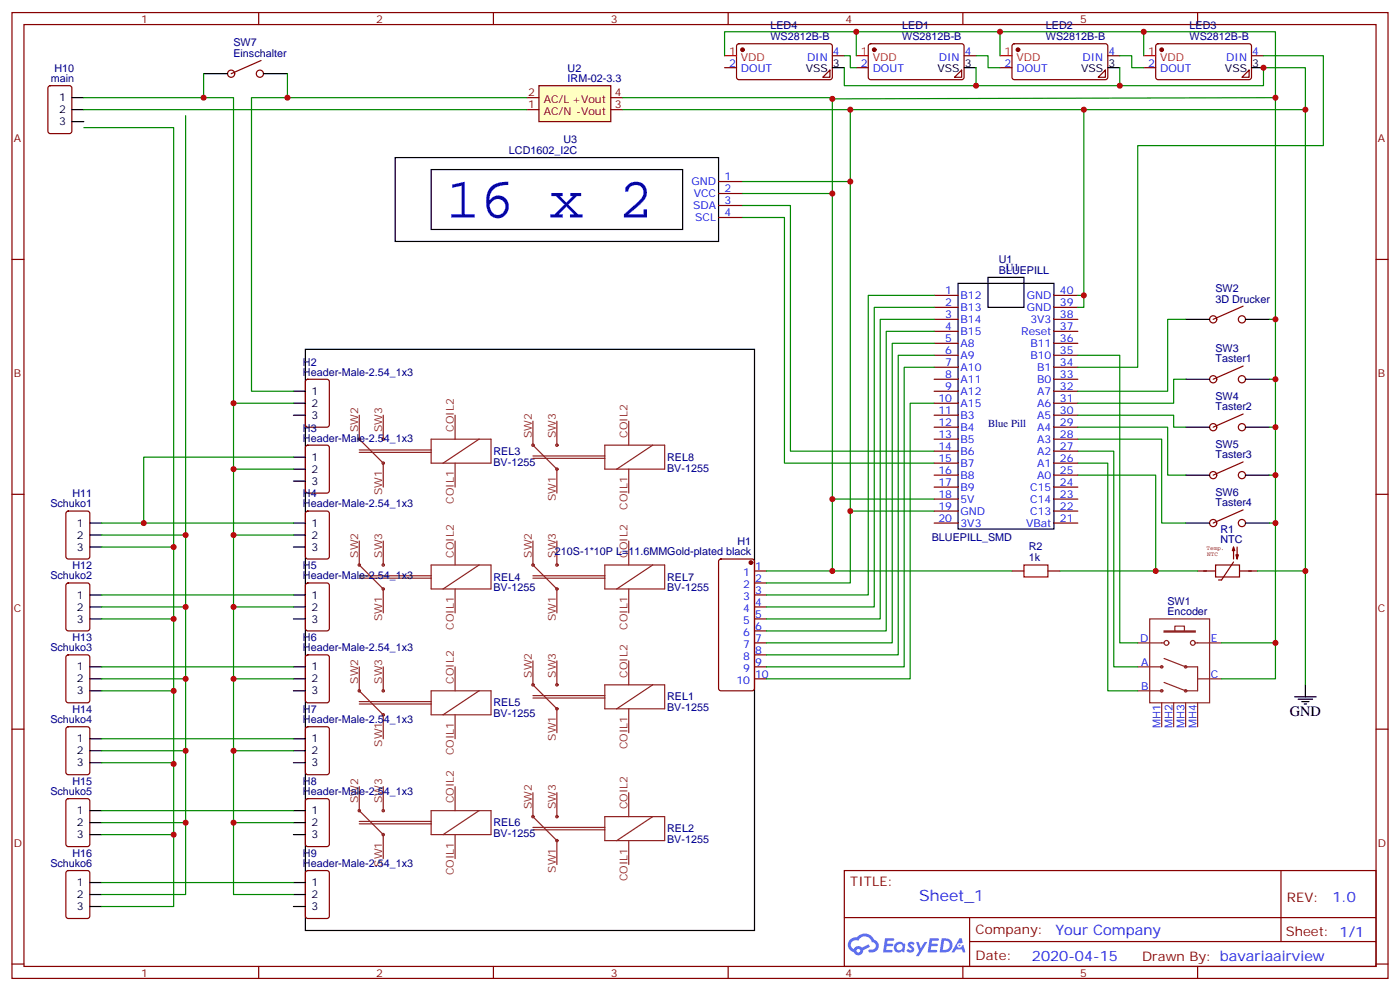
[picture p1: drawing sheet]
<svg xmlns="http://www.w3.org/2000/svg" width="412mm" height="292mm" viewBox="0 0 412 292" stroke-linecap="round" stroke-linejoin="round" font-family="sans-serif">
<path d="M90 102.8h132.2v171.1h-132.2z" fill="none" stroke="#000" stroke-width=".35"/>
<g fill="none" stroke="#870000" stroke-width=".35">
<path d="M3.5 3.7h405.4v284.3h-405.4zM7.1 7.2h398.2v277.3h-398.2zM76.2 3.7v3.5M145.3 3.7v3.5M214.5 3.7v3.5M283.6 3.7v3.5M352.8 3.7v3.5M3.5 76.4h3.6M405.3 76.4h3.6M3.5 145.5h3.6M405.3 145.5h3.6M3.5 214.7h3.6"/>
<path d="M405.3 214.7h3.6M248.7 256.3h156.6v28.2h-156.6zM377.3 256.3v20.9M248.7 270.1h156.5M285.6 277.2h119.6M285.6 270.1v14.2M3.5 283.8h3.6M76.2 284.5v3.5M145.3 284.5v3.5M214.5 284.5v3.5M283.6 284.5v3.5M352.8 284.5v3.5"/>
<path d="M405.3 283.8h3.6"/>
</g>
<g fill="#5487ff">
<path d="M267.7 277.5a1.22 1.22 0 0 1 1.7 .2l-.4 .6a.47 .47 0 0 0-.3-.4 .47 .47 0 0 0-.5 .2l.1 .2a1.14 1.14 0 0 1 .8 1.8 1.14 1.14 0 0 1-1.9 0l-.2-.2 .5-.6 .7 .5a.29 .29 0 0 0 .3-.3 .29 .29 0 0 0-.2-.3 1.04 1.04 0 0 1-.6-1.7z"/>
<path d="M260.7 276.2h2.4l.3 .2-.2 .5-1.8 .1-.1 .8h1.5l.3 .4-.3 .4h-1.6l-.2 1.1h1.7l.2 .3-.2 .3-2.6 .1z"/>
<path d="M273.8 276.2h2.4l.3 .2-.1 .5-1.8 .1-.2 .8h1.6l.3 .4-.4 .4-1.6-.1-.1 1.1 1.7 .1 .2 .3-.2 .3-2.6 .1z"/>
<path d="M282.6 276.2h.7l.3 1.3-.6 .3a.69 .69 0 0 0-1 .3 .69 .69 0 0 0 .4 .9 .69 .69 0 0 0 .9-.6l.5-.2 .6 2.2h-.8l-.2-.9h-1.8l-.5 .9h-.8z"/>
<path d="M269.8 277.3h.8l.6 1.8 1.1-1.8h.9l-2.6 4.2h-.8l.9-1.5z"/>
<path d="M277.4 276.2l-.6 4.2h1.3a2.11 2.11 0 0 0 2.5-2.1 2.11 2.11 0 0 0-2.5-2.1zM278.1 277a1.39 1.39 0 0 1 1.7 1.4 1.39 1.39 0 0 1-1.8 1.2h-.3z"/>
<path d="M263.7 277.8a1.54 1.54 0 0 0-.1 2.2 1.54 1.54 0 0 0 2.2 .1l.6 .3 .3-2.3-.2-.3h-.4a1.49 1.49 0 0 0-2.4 0zM264 278.8a.94 .94 0 0 1 1.8 0 .94 .94 0 0 1-1.8 0z"/>
<path d="M250.4 276.6a2.18 2.18 0 0 0 1.1 3.7 1.44 1.44 0 0 0 1.6 .9 1.44 1.44 0 0 0 1.2-1.4l2-1.1-.5-.7-1.9 1a1.47 1.47 0 0 0-2.4 .4 1.39 1.39 0 0 1-.7-1.9 1.39 1.39 0 0 1 2-.5 2.12 2.12 0 0 1 2.2-1.3 2.12 2.12 0 0 1 1.9 1.7 1.14 1.14 0 0 1 1.1 1.4 1.14 1.14 0 0 1-1.7 .7 .43 .43 0 0 0-.5 .4 .43 .43 0 0 0 .4 .5 1.98 1.98 0 0 0 2.5-1.2 1.98 1.98 0 0 0-1.2-2.6 3.1 3.1 0 0 0-5.3-.6l-.9 .1zM252.3 279.9a.55 .55 0 0 1 1.1 0 .55 .55 0 0 1-1.1 0z"/>
<circle cx="282.6" cy="278.3" r=".26"/>
</g>
<g fill="none" stroke="#8c2424" stroke-width=".35">
<path d="M105.8 122.2v7.1l7.1 7v7.1M105.8 133.2h21.2M105.8 132.5h21.2M112.9 122.2v7.1M127 129.3h17.6v7h-17.6zM134.1 122.2v7.1M134.1 136.3v7.1M141.1 129.3l-10.6 7M157 124v7.1l7 7v7.1M157 134.9h21.2M157 134.2h21.2M164 124v7.1"/>
<path d="M178.2 131.1h17.6v7h-17.6zM185.2 124v7.1M185.2 138.1v7.1M192.3 131.1l-10.6 7M105.8 159.3v7l7.1 7.1v7M112.9 159.3v7M134.1 159.3v7M157 159.3v7l7 7.1v7M164 159.3v7M185.2 159.3v7M105.8 170.2h21.2M105.8 169.5h21.2"/>
<path d="M127 166.3h17.6v7.1h-17.6zM134.1 173.4v7M141.1 166.3l-10.6 7.1M157 170.2h21.2M157 169.5h21.2M178.2 166.3h17.6v7.1h-17.6zM185.2 173.4v7M192.3 166.3l-10.6 7.1M105.8 196.3v7.1l7.1 7v7.1M112.9 196.3v7.1M134.1 196.3v7.1M157 194.6v7l7 7.1v7"/>
<path d="M164 194.6v7M185.2 194.6v7M335.1 196.3h7.1M335.1 189.3h7.8M338.7 182.2h17.6v24.7h-17.6zM342.9 185.7h9.2v.4h-9.2zM342.9 193.9l6.3 2.4h3.6v7.1h-3.6l-6.3-2.5M346.1 185.7v-1.4h2.8v1.4M352.1 189.3h7.7M352.8 199.8h7M105.8 207.3h21.2M105.8 206.6h21.2"/>
<path d="M127 203.4h17.6v7h-17.6zM134.1 210.4v7.1M141.1 203.4l-10.6 7M157 205.5h21.2M157 204.8h21.2M178.2 201.6h17.6v7.1h-17.6zM185.2 208.7v7M192.3 201.6l-10.6 7.1M335.1 203.4h7.1M342.2 206.9v7.1M345.7 206.9v7.1M349.2 206.9v7.1"/>
<path d="M352.8 206.9v7.1M105.8 231.6v7.1l7.1 7v7.1M112.9 231.6v7.1M127 238.7h17.6v7h-17.6zM134.1 231.6v7.1M141.1 238.7l-10.6 7M157 233.4v7l7 7.1v7M164 233.4v7M185.2 233.4v7M105.8 242.5h21.2M105.8 241.8h21.2M134.1 245.7v7.1"/>
<path d="M157 244.3h21.2M157 243.6h21.2M178.2 240.4h17.6v7.1h-17.6zM185.2 247.5v7M192.3 240.4l-10.6 7.1"/>
<circle cx="105.8" cy="129.3" r=".35"/>
<circle cx="112.9" cy="136.3" r=".35"/>
<circle cx="112.9" cy="129.3" r=".35"/>
<circle cx="157" cy="131.1" r=".35"/>
<circle cx="164" cy="131.1" r=".35"/>
<circle cx="164" cy="138.1" r=".35"/>
<circle cx="105.8" cy="166.3" r=".35"/>
<circle cx="112.9" cy="173.4" r=".35"/>
<circle cx="112.9" cy="166.3" r=".35"/>
<circle cx="157" cy="166.3" r=".35"/>
<circle cx="164" cy="166.3" r=".35"/>
<circle cx="164" cy="173.4" r=".35"/>
<circle cx="342.2" cy="196.3" r=".35"/>
<circle cx="343.6" cy="189.3" r=".71"/>
<circle cx="349.3" cy="196.3" r=".35"/>
<circle cx="351.4" cy="189.3" r=".71"/>
<circle cx="105.8" cy="203.4" r=".35"/>
<circle cx="112.9" cy="203.4" r=".35"/>
<circle cx="112.9" cy="210.4" r=".35"/>
<circle cx="157" cy="201.6" r=".35"/>
<circle cx="164" cy="208.7" r=".35"/>
<circle cx="164" cy="201.6" r=".35"/>
<circle cx="342.2" cy="203.4" r=".35"/>
<circle cx="349.3" cy="203.4" r=".35"/>
<circle cx="105.8" cy="238.7" r=".35"/>
<circle cx="112.9" cy="238.7" r=".35"/>
<circle cx="112.9" cy="245.7" r=".35"/>
<circle cx="157" cy="240.4" r=".35"/>
<circle cx="164" cy="247.5" r=".35"/>
<circle cx="164" cy="240.4" r=".35"/>
</g>
<g fill="none" stroke="#870000" stroke-width=".35">
<path d="M76.9 17.8l-8.8 3.9M14.3 25.4l.5-.2h5.7l.6 .5 .1 12.9-.5 .7h-5.9l-.6-.4-.1-13zM366.2 90.1l-8.8 3.9M90.2 111.9l.5-.2h5.6l.7 .4v13l-.4 .6-5.9 .1-.7-.5v-12.9zM366.2 107.8l-8.8 3.9M90.2 131.3l.5-.2h5.6l.7 .4v13l-.4 .6-5.9 .1-.7-.5v-12.9zM366.2 121.9l-8.8 3.9M366.2 136l-8.8 3.9M90.2 150.7l.5-.2h5.6l.7 .4v13l-.4 .6-5.9 .1-.7-.5v-12.9zM366.2 150.1l-8.8 3.9M90.2 171.8l.5-.2h5.6l.7 .5v12.9l-.4 .7h-5.9l-.7-.4v-13zM211.9 164.8l.5-.2h9.1l.7 .4v37.7l-.4 .6-9.4 .1-.7-.5v-37.6z"/>
<path d="M222.2 168.1h3.6M222.2 171.6h3.6M222.2 175.2h3.6M222.2 178.7h3.6M90.2 193l.5-.2h5.6l.7 .4v13l-.4 .6-5.9 .1-.7-.5v-12.9zM222.2 182.2h3.6M222.2 185.7h3.6M222.2 189.3h3.6M222.2 192.8h3.6M222.2 196.3h3.6M222.2 199.8h3.6M90.2 214.2l.5-.2h5.6l.7 .4v13l-.4 .6-5.9 .1-.7-.5v-12.9z"/>
<path d="M90.2 235.3l.5-.2h5.6l.7 .5v12.9l-.4 .7h-5.9l-.7-.4v-13zM90.2 256.5l.5-.2h5.6l.7 .4v13l-.4 .6-5.9 .1-.7-.5v-12.9z"/>
<circle cx="68.1" cy="21.7" r="1.06"/>
<circle cx="76.6" cy="21.7" r="1.06"/>
<circle cx="357.4" cy="94" r="1.06"/>
<circle cx="365.8" cy="94" r="1.06"/>
<circle cx="357.4" cy="111.7" r="1.06"/>
<circle cx="365.8" cy="111.7" r="1.06"/>
<circle cx="357.4" cy="139.9" r="1.06"/>
<circle cx="357.4" cy="125.8" r="1.06"/>
<circle cx="365.8" cy="139.9" r="1.06"/>
<circle cx="365.8" cy="125.8" r="1.06"/>
<circle cx="357.4" cy="154" r="1.06"/>
<circle cx="365.8" cy="154" r="1.06"/>
</g>
<g fill="none" stroke="#000" stroke-width=".35">
<path d="M21.2 35.8h3.5M21.2 28.8h3.5M21.2 32.3h3.5M60 21.7h7M77.6 21.7h7.1M349.2 94h7.1M366.9 94h7M86.4 115.2h3.6M86.4 118.7h3.6M349.2 111.7h7.1M366.9 111.7h7M86.4 122.2h3.6"/>
<path d="M86.4 134.6h3.6M86.4 138.1h3.6M349.2 125.8h7.1M349.2 139.9h7.1M366.9 125.8h7M366.9 139.9h7M86.4 154h3.6M86.4 141.6h3.6M86.4 157.5h3.6M349.2 154h7.1M366.9 154h7M86.4 161h3.6"/>
<path d="M86.4 175.2h3.6M86.4 178.7h3.6M86.4 182.2h3.6M86.4 196.3h3.6M86.4 199.8h3.6M86.4 203.4h3.6M86.4 217.5h3.6M86.4 224.5h3.6M86.4 221h3.6M86.4 238.7h3.6M86.4 245.7h3.6M86.4 242.2h3.6"/>
<path d="M86.4 259.8h3.6M86.4 266.9h3.6M86.4 263.3h3.6"/>
</g>
<circle cx="221.2" cy="165.6" r=".53" fill="#870000" stroke="#870000" stroke-width=".35"/>
<path d="M158.7 25.2h21.2v10.6h-21.2z" fill="#ffffc2" stroke="#850000" stroke-width=".35"/>
<path d="M155.2 32.3h3.5M155.2 28.8h3.5M179.9 32.3h3.5M179.9 28.8h3.5M352.8 168.1h5.3M354.5 168.1h.9M358.1 166.3h7v3.6h-7zM363.4 165.5l-3.6 5.2h-.8M365.1 168.1h5.3M367.8 168.1h.9" fill="none" stroke="#850000" stroke-width=".35"/>
<g fill="none" stroke="#870000" stroke-width=".35">
<path d="M213.4 19.9h3.6M217.2 13.1l.5-.2h27l.5 .7-.1 9.4-.6 .5-27.1-.1-.4-.6v-9.2zM245.2 16.4h3.5M252.2 19.9h3.6M256 13.1l.5-.2h27.1l.4 .7-.1 9.4-.6 .5-27.1-.1-.4-.6v-9.2zM284 16.4h3.5M294.6 19.9h3.5M298.3 13.1l.5-.2h27.1l.4 .7v9.4l-.7 .5-27.1-.1-.4-.6v-9.2zM326.3 16.4h3.5M336.9 19.9h3.5M340.7 13.1l.4-.2h27.1l.5 .7-.1 9.4-.7 .5-27-.1-.5-.6v-9.2zM368.7 16.4h3.5"/>
<path d="M244.5 20.6v2.2h-2.1zM283.3 20.6v2.2h-2.1zM325.6 20.6v2.2h-2.1zM367.9 20.6v2.2h-2.1zM211.7 53.4h7M211.7 57h7M211.7 60.5h7M211.7 64h7M275.2 87h7M275.2 90.5h7M275.2 94h7M275.2 97.5h7"/>
<path d="M310.4 87h7.1M310.4 90.5h7.1M310.4 94h7.1M310.4 97.5h7.1M275.2 101.1h7M275.2 104.6h7M275.2 108.1h7M275.2 111.7h7M275.2 115.2h7M275.2 118.7h7M310.4 101.1h7.1M310.4 104.6h7.1"/>
<path d="M310.4 108.1h7.1M310.4 111.7h7.1M310.4 115.2h7.1M310.4 118.7h7.1M275.2 122.2h7M275.2 125.8h7M275.2 129.3h7M275.2 132.8h7M275.2 136.3h7M275.2 139.9h7M310.4 122.2h7.1M310.4 125.8h7.1"/>
<path d="M310.4 129.3h7.1M310.4 132.8h7.1M310.4 136.3h7.1M310.4 139.9h7.1M19.6 150.7l.5-.2h5.7l.6 .4 .1 13-.5 .6-5.9 .1-.6-.5-.1-12.9zM275.2 143.4h7M275.2 146.9h7M275.2 150.5h7M275.2 154h7M310.4 143.4h7.1M310.4 146.9h7.1M310.4 150.5h7.1"/>
<path d="M310.4 154h7.1M19.6 171.8l.5-.2h5.7l.6 .5 .1 12.9-.5 .7h-5.9l-.6-.4-.1-13zM298.1 168.1h3.5M308.7 168.1h3.5M19.6 193l.5-.2h5.7l.6 .4 .1 13-.5 .6-5.9 .1-.6-.5-.1-12.9zM19.6 214.2l.5-.2h5.7l.6 .4 .1 13-.5 .6-5.9 .1-.6-.5-.1-12.9zM19.6 235.3l.5-.2h5.7l.6 .5 .1 12.9-.5 .7h-5.9l-.6-.4-.1-13zM19.6 256.5l.5-.2h5.7l.6 .4 .1 13-.5 .6-5.9 .1-.6-.5-.1-12.9z"/>
</g>
<g fill="none" stroke="#000" stroke-width=".35">
<path d="M245.2 19.9h3.5M284 19.9h3.5M326.3 19.9h3.5M368.7 19.9h3.5M116.4 46.4h95.3v24.7h-95.3zM127 49.9h74.1v17.7h-74.1zM282.2 83.4h28.2v72.4h-28.2zM291 81.7h10.6v8.8h-10.6zM26.5 154h3.5M26.5 157.5h3.5M26.5 161h3.5M26.5 175.2h3.5"/>
<path d="M26.5 178.7h3.5M26.5 182.2h3.5M26.5 196.3h3.5M26.5 199.8h3.5M26.5 203.4h3.5M26.5 217.5h3.5M381.4 205.1h6.3M382.4 205.8h4.2M383.5 206.6h2.1M384.2 207.3h.7M384.5 201.6v3.5M26.5 224.5h3.5"/>
<path d="M26.5 221h3.5M26.5 238.7h3.5M26.5 245.7h3.5M26.5 242.2h3.5M26.5 259.8h3.5M26.5 266.9h3.5M26.5 263.3h3.5"/>
</g>
<g fill="#850000" stroke="#850000" stroke-width=".35">
<path d="M363.4 161v3.6z"/>
<path d="M364.1 163.3h.7l-.4 1.3z"/>
<path d="M364.4 161v3.6z"/>
<path d="M363.4 161l.3 1.1h-.7z"/>
</g>
<path d="M301.6 166.3h7.1v3.6h-7.1z" fill="none" stroke="#a10000" stroke-width=".35"/>
<g fill="#870000" stroke="#870000" stroke-width=".35">
<circle cx="257.5" cy="14.6" r=".53"/>
<circle cx="299.9" cy="14.6" r=".53"/>
<circle cx="342.2" cy="14.6" r=".53"/>
<circle cx="218.7" cy="14.6" r=".53"/>
</g>
<path d="M213.4 16.4h3.6M252.2 16.4h3.6M294.6 16.4h3.5M336.9 16.4h3.5" fill="none" stroke="#f00" stroke-width=".35"/>
<g fill="none" stroke="#008700" stroke-width=".35">
<path d="M213.4 16.4v-7.1h162.3v19.5M248.7 19.9v5.3h123.5v-5.3h12.3v12.4M248.7 16.4h1.8v3.5h1.7M252.2 9.3v7.1M287.5 16.4h3.5v3.5h3.6M287.5 19.9v5.3M294.6 9.3v7.1M329.8 16.4h3.6v3.5h3.5M329.8 19.9v5.3M336.9 9.3v7.1M372.2 16.4h17.6v26.5h-54.7v65.2h-17.6M24.7 37.6h26.5v229.3h-21.2"/>
<path d="M24.7 28.8h44.1v234.5h17.6M24.7 32.3h130.5M54.7 34v229.3h-24.7M60 21.7v7.1M84.7 21.7v7.1M155.2 28.8h-81.1v86.4h12.3M183.4 28.8h61.8v139.3h-19.4M183.4 32.3h67.1v139.3h-24.7M245.2 29.1l130.5-.3v65.2h-1.8M250.5 32.3h134v169.3M319.3 32.3v58.2h-1.8M218.7 57h26.5"/>
<path d="M218.7 53.4h31.8M218.7 64h12.4v72.3h44.1M218.7 60.5h14.1v72.3h42.4M275.2 87h-19.4v88.2h-30M275.2 90.5h-17.7v88.2h-31.7M275.2 94h-15.9v88.2h-33.5M275.2 97.5h-14.1v88.2h-35.3M317.5 87h1.8M349.2 94h-5.2v21.2h-26.5M375.7 94v60h-1.8M68.8 118.7h17.6M275.2 101.1h-12.4v88.2h-37"/>
<path d="M275.2 104.6h-10.6v88.2h-38.8M275.2 108.1h-8.9v88.2h-40.5M275.2 118.7h-7.1v81.1h-42.3M317.5 104.6h12.3v84.7h5.3M349.2 111.7h-3.5v7h-28.2M373.9 111.7h1.8M68.8 138.1h17.6M86.4 134.6h-44.1v19.4M317.5 139.9h22.9v28.2h12.4M317.5 122.2h28.2v3.6h3.5M317.5 125.8h26.5v14.1h5.2M317.5 129.3h24.7v24.7h7"/>
<path d="M317.5 132.8h10.6v63.5h7M317.5 136.3h8.8v67.1h8.8M373.9 125.8h1.8M373.9 139.9h1.8M30 157.5h24.7M30 154h56.4M68.8 157.5h17.6M245.2 146.9h30M250.5 150.5h24.7M375.7 154v45.8h-15.9M30 161h21.2M30 178.7h24.7"/>
<path d="M30 175.2h56.4M68.8 178.7h17.6M245.2 168.1h52.9M312.2 168.1h28.2M370.4 168.1h14.1M30 182.2h21.2M30 199.8h24.7M30 196.3h56.4M68.8 199.8h17.6M359.8 189.3h15.9M30 203.4h21.2M30 217.5h56.4"/>
<path d="M30 224.5h21.2v.4M30 221h24.7M30 238.7h56.4M68.8 221h17.6M30 245.7h21.2M30 242.2h24.7M30 259.8h56.4M68.8 242.2h17.6"/>
</g>
<g fill="#c00">
<circle cx="54.7" cy="157.5" r=".88"/>
<circle cx="42.3" cy="154" r=".88"/>
<circle cx="51.2" cy="161" r=".88"/>
<circle cx="68.8" cy="118.7" r=".88"/>
<circle cx="68.8" cy="138.1" r=".88"/>
<circle cx="68.8" cy="157.5" r=".88"/>
<circle cx="68.8" cy="178.7" r=".88"/>
<circle cx="68.8" cy="199.8" r=".88"/>
<circle cx="68.8" cy="221" r=".88"/>
<circle cx="68.8" cy="242.2" r=".88"/>
<circle cx="60" cy="28.8" r=".88"/>
<circle cx="84.7" cy="28.8" r=".88"/>
<circle cx="54.7" cy="242.2" r=".88"/>
<circle cx="54.7" cy="178.7" r=".88"/>
<circle cx="51.2" cy="182.2" r=".88"/>
<circle cx="54.7" cy="199.8" r=".88"/>
<circle cx="51.2" cy="203.4" r=".88"/>
<circle cx="51.2" cy="224.9" r=".88"/>
<circle cx="54.7" cy="221" r=".88"/>
<circle cx="51.2" cy="245.7" r=".88"/>
<circle cx="375.7" cy="94" r=".88"/>
<circle cx="375.7" cy="111.7" r=".88"/>
<circle cx="375.7" cy="125.8" r=".88"/>
<circle cx="375.7" cy="139.9" r=".88"/>
<circle cx="245.2" cy="168.1" r=".88"/>
<circle cx="384.5" cy="168.1" r=".88"/>
<circle cx="250.5" cy="32.3" r=".88"/>
<circle cx="245.2" cy="29.1" r=".88"/>
<circle cx="287.5" cy="25.2" r=".88"/>
<circle cx="329.8" cy="25.2" r=".88"/>
<circle cx="384.5" cy="32.3" r=".88"/>
<circle cx="372.2" cy="19.9" r=".88"/>
<circle cx="375.7" cy="28.8" r=".88"/>
<circle cx="336.9" cy="9.3" r=".88"/>
<circle cx="294.6" cy="9.3" r=".88"/>
<circle cx="252.2" cy="9.3" r=".88"/>
<circle cx="245.2" cy="57" r=".88"/>
<circle cx="250.5" cy="53.4" r=".88"/>
<circle cx="245.2" cy="146.9" r=".88"/>
<circle cx="250.5" cy="150.5" r=".88"/>
<circle cx="319.3" cy="32.3" r=".88"/>
<circle cx="319.3" cy="87" r=".88"/>
<circle cx="375.7" cy="154" r=".88"/>
<circle cx="375.7" cy="189.3" r=".88"/>
<circle cx="340.4" cy="168.1" r=".88"/>
</g>
<text font-size="16.9" fill="#00f" x="131.3" y="64">16 x 2</text>
<text font-size="4.6" fill="#00f" x="270.8" y="265.3">Sheet_1</text>
<text font-size="4.2" x="379.9" y="210.8">GND</text>
<g font-size="4.2" fill="#00f">
<text x="392.5" y="265.6">1.0</text>
<text x="310.9" y="275.1">Your Company</text>
<text x="304" y="282.9">2020-04-15</text>
</g>
<g font-size="3.9" fill="#800">
<text x="250.5" y="260.9">TITLE:</text>
<text x="379.1" y="265.6">REV:</text>
<text x="287.4" y="275.1">Company:</text>
<text x="378.7" y="275.7">Sheet: 1/1</text>
<text x="287.4" y="282.8">Date:</text>
<text x="336.4" y="282.8">Drawn By: bavariaairview</text>
</g>
<g font-size="3.2" fill="#800">
<text x="41.6" y="6.7">1</text>
<text x="110.8" y="6.7">2</text>
<text x="179.9" y="6.7">3</text>
<text x="249.1" y="6.7">4</text>
<text x="318.2" y="6.7">5</text>
<text x="4.1" y="41.8">A</text>
<text x="405.9" y="41.8">A</text>
<text x="4.1" y="110.9">B</text>
<text x="405.9" y="110.9">B</text>
<text x="4.1" y="180.1">C</text>
<text x="405.9" y="180.1">C</text>
<text x="4.1" y="249.2">D</text>
<text x="405.9" y="249.2">D</text>
<text x="41.6" y="287.5">1</text>
<text x="110.8" y="287.5">2</text>
<text x="179.9" y="287.5">3</text>
<text x="249.1" y="287.5">4</text>
<text x="318.2" y="287.5">5</text>
</g>
<g font-size="3.2" fill="#000080">
<text x="227" y="11.8">WS2812B-B</text>
<text x="227" y="8.6">LED4</text>
<text x="265.8" y="11.8">WS2812B-B</text>
<text x="265.8" y="8.6">LED1</text>
<text x="308.1" y="11.8">WS2812B-B</text>
<text x="308.1" y="8.6">LED2</text>
<text x="350.4" y="11.8">WS2812B-B</text>
<text x="350.4" y="8.6">LED3</text>
<text x="68.8" y="16.8">Einschalter</text>
<text x="68.8" y="13.6">SW7</text>
<text x="16.1" y="21.2">H10</text>
<text x="167.2" y="21.2">U2</text>
<text x="15" y="24.2">main</text>
<text x="167.2" y="24.2">IRM-02-3.3</text>
<text x="149.9" y="45.3">LCD1602_I2C</text>
<text x="166" y="42.2">U3</text>
<text x="294.2" y="77.4">U1</text>
<text x="294.2" y="80.6">BLUEPILL</text>
<text x="296.3" y="79.9">U1</text>
<text x="358" y="89.1">3D Drucker</text>
<text x="358" y="85.9">SW2</text>
<text x="89.2" y="107.7">H2</text>
<text x="358" y="106.7">Taster1</text>
<text x="358" y="103.5">SW3</text>
<text x="89.2" y="110.6">Header-Male-2.54_1x3</text>
<text x="358" y="117.7">SW4</text>
<text x="291" y="125.8">Blue Pill</text>
<text x="358" y="120.8">Taster2</text>
<text x="89.2" y="130">Header-Male-2.54_1x3</text>
<text x="89.2" y="127.1">H3</text>
<text x="358" y="131.8">SW5</text>
<text x="145.3" y="137.1">BV-1255</text>
<text x="145.3" y="133.9">REL3</text>
<text x="196.5" y="135.6">REL8</text>
<text x="358" y="134.9">Taster3</text>
<text x="196.5" y="138.8">BV-1255</text>
<text x="14.8" y="149.4">Schuko1</text>
<text x="21.4" y="146.5">H11</text>
<text x="89.2" y="149.4">Header-Male-2.54_1x3</text>
<text x="89.2" y="146.5">H4</text>
<text x="358" y="149">Taster4</text>
<text x="358" y="145.9">SW6</text>
<text x="217.2" y="160.4">H1</text>
<text x="274.5" y="159.4">BLUEPILL_SMD</text>
<text x="359.5" y="160">NTC</text>
<text x="359.5" y="156.8">R1</text>
<text x="21.4" y="167.6">H12</text>
<text x="89.2" y="167.6">H5</text>
<text x="163.5" y="163.4">210S-1*10P L=11.6MMGold-plated black</text>
<text x="303" y="165.3">1k</text>
<text x="303" y="162">R2</text>
<text x="14.8" y="170.6">Schuko2</text>
<text x="89.2" y="170.6">Header-Male-2.54_1x3</text>
<text x="145.3" y="170.9">REL4</text>
<text x="196.5" y="170.9">REL7</text>
<text x="145.3" y="174.1">BV-1255</text>
<text x="196.5" y="174.1">BV-1255</text>
<text x="343.9" y="178.2">SW1</text>
<text x="343.9" y="181.2">Encoder</text>
<text x="14.8" y="191.7">Schuko3</text>
<text x="21.4" y="188.8">H13</text>
<text x="89.2" y="191.7">Header-Male-2.54_1x3</text>
<text x="89.2" y="188.8">H6</text>
<text x="21.4" y="210">H14</text>
<text x="89.2" y="210">H7</text>
<text x="145.3" y="208">REL5</text>
<text x="196.5" y="209.4">BV-1255</text>
<text x="196.5" y="206.2">REL1</text>
<text x="14.8" y="212.9">Schuko4</text>
<text x="89.2" y="212.9">Header-Male-2.54_1x3</text>
<text x="145.3" y="211.1">BV-1255</text>
<text x="21.4" y="231.1">H15</text>
<text x="89.2" y="231.1">H8</text>
<text x="14.8" y="234.1">Schuko5</text>
<text x="89.2" y="234.1">Header-Male-2.54_1x3</text>
<text x="145.3" y="243.2">REL6</text>
<text x="196.5" y="245">REL2</text>
<text x="145.3" y="246.4">BV-1255</text>
<text x="196.5" y="248.2">BV-1255</text>
<text x="14.8" y="255.2">Schuko6</text>
<text x="21.4" y="252.3">H16</text>
<text x="89.2" y="255.2">Header-Male-2.54_1x3</text>
<text x="89.2" y="252.3">H9</text>
</g>
<g font-size="3.2" fill="#f00">
<text x="214.8" y="16.1">1</text>
<text x="218.3" y="17.8">VDD</text>
<text x="253.6" y="16.1">1</text>
<text x="257.1" y="17.8">VDD</text>
<text x="295.9" y="16.1">1</text>
<text x="299.4" y="17.8">VDD</text>
<text x="338.2" y="16.1">1</text>
<text x="341.7" y="17.8">VDD</text>
</g>
<g font-size="3.2" fill="#00f">
<text x="237.7" y="17.8">DIN</text>
<text x="245.4" y="16.1">4</text>
<text x="276.5" y="17.8">DIN</text>
<text x="284.2" y="16.1">4</text>
<text x="318.9" y="17.8">DIN</text>
<text x="326.5" y="16.1">4</text>
<text x="361.2" y="17.8">DIN</text>
<text x="368.8" y="16.1">4</text>
<text x="214.8" y="19.6">2</text>
<text x="218.3" y="21.3">DOUT</text>
<text x="253.6" y="19.6">2</text>
<text x="257.1" y="21.3">DOUT</text>
<text x="295.9" y="19.6">2</text>
<text x="299.4" y="21.3">DOUT</text>
<text x="338.2" y="19.6">2</text>
<text x="341.7" y="21.3">DOUT</text>
<text x="213.4" y="53.1">1</text>
<text x="203.7" y="54.5">GND</text>
<text x="204.4" y="58">VCC</text>
<text x="213.4" y="56.6">2</text>
<text x="204.2" y="61.6">SDA</text>
<text x="204.8" y="65.1">SCL</text>
<text x="213.4" y="60.1">3</text>
<text x="213.4" y="63.7">4</text>
<text x="278.4" y="86.6">1</text>
<text x="282.9" y="88">B12</text>
<text x="302.5" y="88">GND</text>
<text x="312.2" y="86.6">40</text>
<text x="278.4" y="90.1">2</text>
<text x="278.4" y="93.7">3</text>
<text x="282.9" y="91.5">B13</text>
<text x="282.9" y="95.1">B14</text>
<text x="302.5" y="91.5">GND</text>
<text x="303.5" y="95.1">3V3</text>
<text x="312.2" y="93.7">38</text>
<text x="312.2" y="90.1">39</text>
<text x="278.4" y="97.2">4</text>
<text x="278.4" y="100.7">5</text>
<text x="282.9" y="98.6">B15</text>
<text x="300.9" y="98.6">Reset</text>
<text x="312.2" y="100.7">36</text>
<text x="312.2" y="97.2">37</text>
<text x="278.4" y="104.2">6</text>
<text x="278.4" y="107.8">7</text>
<text x="282.9" y="102.1">A8</text>
<text x="282.9" y="105.7">A9</text>
<text x="303.5" y="105.7">B10</text>
<text x="303.5" y="102.1">B11</text>
<text x="312.2" y="107.8">34</text>
<text x="312.2" y="104.2">35</text>
<text x="278.4" y="111.3">8</text>
<text x="282.9" y="109.2">A10</text>
<text x="282.9" y="112.7">A11</text>
<text x="305.5" y="112.7">B0</text>
<text x="305.5" y="109.2">B1</text>
<text x="312.2" y="111.3">33</text>
<text x="276.4" y="118.4">10</text>
<text x="278.4" y="114.8">9</text>
<text x="282.9" y="116.2">A12</text>
<text x="282.9" y="119.8">A15</text>
<text x="305.6" y="119.8">A6</text>
<text x="305.6" y="116.2">A7</text>
<text x="312.2" y="118.4">31</text>
<text x="312.2" y="114.8">32</text>
<text x="276.4" y="121.9">11</text>
<text x="276.4" y="125.4">12</text>
<text x="282.9" y="123.3">B3</text>
<text x="305.6" y="123.3">A5</text>
<text x="312.2" y="125.4">29</text>
<text x="312.2" y="121.9">30</text>
<text x="276.4" y="128.9">13</text>
<text x="282.9" y="126.8">B4</text>
<text x="282.9" y="130.4">B5</text>
<text x="305.6" y="130.4">A3</text>
<text x="305.6" y="126.8">A4</text>
<text x="312.2" y="128.9">28</text>
<text x="276.4" y="132.5">14</text>
<text x="276.4" y="136">15</text>
<text x="282.9" y="133.9">B6</text>
<text x="282.9" y="137.4">B7</text>
<text x="305.6" y="137.4">A1</text>
<text x="305.6" y="133.9">A2</text>
<text x="312.2" y="136">26</text>
<text x="312.2" y="132.5">27</text>
<text x="276.4" y="139.5">16</text>
<text x="276.4" y="143.1">17</text>
<text x="282.9" y="140.9">B8</text>
<text x="305.6" y="140.9">A0</text>
<text x="312.2" y="143.1">24</text>
<text x="312.2" y="139.5">25</text>
<text x="276.4" y="146.6">18</text>
<text x="282.9" y="144.5">B9</text>
<text x="282.9" y="148">5V</text>
<text x="303.5" y="148">C14</text>
<text x="303.5" y="144.5">C15</text>
<text x="312.2" y="146.6">23</text>
<text x="276.4" y="150.1">19</text>
<text x="276.4" y="153.6">20</text>
<text x="282.9" y="151.5">GND</text>
<text x="282.9" y="155">3V3</text>
<text x="302.2" y="155">VBat</text>
<text x="303.5" y="151.5">C13</text>
<text x="312.2" y="153.6">21</text>
<text x="312.2" y="150.1">22</text>
<text x="222.4" y="167.7">1</text>
<text x="218.9" y="169.5">1</text>
<text x="218.9" y="173">2</text>
<text x="222.4" y="171.3">2</text>
<text x="218.9" y="176.6">3</text>
<text x="222.4" y="174.8">3</text>
<text x="222.4" y="178.3">4</text>
<text x="218.9" y="180.1">4</text>
<text x="218.9" y="183.6">5</text>
<text x="222.4" y="181.9">5</text>
<text x="222.4" y="185.4">6</text>
<text x="218.9" y="187.1">6</text>
<text x="218.9" y="190.7">7</text>
<text x="222.4" y="188.9">7</text>
<text x="335.9" y="188.9">D</text>
<text x="356.7" y="188.9">E</text>
<text x="218.9" y="194.2">8</text>
<text x="218.9" y="197.7">9</text>
<text x="222.4" y="192.4">8</text>
<text x="222.4" y="196">9</text>
<text x="336.1" y="196">A</text>
<text x="216.9" y="201.3">10</text>
<text x="222.4" y="199.5">10</text>
<text x="336.1" y="203">B</text>
<text x="356.7" y="199.5">C</text>
<text x="341.8" y="214.3" transform="rotate(-90 341.8 214.3)">MH1</text>
<text x="345.4" y="214.3" transform="rotate(-90 345.4 214.3)">MH2</text>
<text x="348.9" y="214.3" transform="rotate(-90 348.9 214.3)">MH3</text>
<text x="352.4" y="214.3" transform="rotate(-90 352.4 214.3)">MH4</text>
</g>
<g font-size="3.2">
<text x="237.4" y="21.3">VSS</text>
<text x="245.4" y="19.6">3</text>
<text x="276.2" y="21.3">VSS</text>
<text x="284.2" y="19.6">3</text>
<text x="318.5" y="21.3">VSS</text>
<text x="326.5" y="19.6">3</text>
<text x="360.8" y="21.3">VSS</text>
<text x="368.8" y="19.6">3</text>
<text x="17.4" y="29.8">1</text>
<text x="17.4" y="33.3">2</text>
<text x="17.4" y="36.9">3</text>
<text x="91.7" y="116.2">1</text>
<text x="91.7" y="119.8">2</text>
<text x="91.7" y="123.3">3</text>
<text x="91.7" y="135.6">1</text>
<text x="91.7" y="142.7">3</text>
<text x="91.7" y="139.2">2</text>
<text x="22.7" y="155">1</text>
<text x="91.7" y="155">1</text>
<text x="22.7" y="158.6">2</text>
<text x="91.7" y="158.6">2</text>
<text x="22.7" y="162.1">3</text>
<text x="91.7" y="162.1">3</text>
<text x="22.7" y="176.2">1</text>
<text x="22.7" y="179.7">2</text>
<text x="91.7" y="176.2">1</text>
<text x="91.7" y="179.7">2</text>
<text x="22.7" y="183.3">3</text>
<text x="91.7" y="183.3">3</text>
<text x="22.7" y="197.4">1</text>
<text x="91.7" y="197.4">1</text>
<text x="22.7" y="200.9">2</text>
<text x="91.7" y="200.9">2</text>
<text x="22.7" y="204.4">3</text>
<text x="91.7" y="204.4">3</text>
<text x="22.7" y="218.5">1</text>
<text x="91.7" y="218.5">1</text>
<text x="22.7" y="225.6">3</text>
<text x="22.7" y="222.1">2</text>
<text x="91.7" y="225.6">3</text>
<text x="91.7" y="222.1">2</text>
<text x="22.7" y="239.7">1</text>
<text x="91.7" y="239.7">1</text>
<text x="22.7" y="243.2">2</text>
<text x="91.7" y="243.2">2</text>
<text x="22.7" y="246.8">3</text>
<text x="91.7" y="246.8">3</text>
<text x="22.7" y="260.9">1</text>
<text x="91.7" y="260.9">1</text>
<text x="22.7" y="267.9">3</text>
<text x="22.7" y="264.4">2</text>
<text x="91.7" y="267.9">3</text>
<text x="91.7" y="264.4">2</text>
</g>
<g font-size="3.2" fill="#840000">
<text x="155.6" y="28.4">2</text>
<text x="181.1" y="28.4">4</text>
<text x="155.6" y="31.9">1</text>
<text x="160.2" y="33.8">AC/N -Vout</text>
<text x="160.2" y="30.3">AC/L +Vout</text>
<text x="181.1" y="31.9">3</text>
</g>
<g font-size="3.2" fill="#8d2323">
<text x="105.5" y="127.2" transform="rotate(-90 105.5 127.2)">SW2</text>
<text x="112.5" y="127.2" transform="rotate(-90 112.5 127.2)">SW3</text>
<text x="133.7" y="127.2" transform="rotate(-90 133.7 127.2)">COIL2</text>
<text x="156.6" y="128.9" transform="rotate(-90 156.6 128.9)">SW2</text>
<text x="163.7" y="128.9" transform="rotate(-90 163.7 128.9)">SW3</text>
<text x="184.9" y="128.9" transform="rotate(-90 184.9 128.9)">COIL2</text>
<text x="112.5" y="145.8" transform="rotate(-90 112.5 145.8)">SW1</text>
<text x="133.7" y="148.3" transform="rotate(-90 133.7 148.3)">COIL1</text>
<text x="163.7" y="147.5" transform="rotate(-90 163.7 147.5)">SW1</text>
<text x="184.9" y="150.1" transform="rotate(-90 184.9 150.1)">COIL1</text>
<text x="105.5" y="164.2" transform="rotate(-90 105.5 164.2)">SW2</text>
<text x="112.5" y="164.2" transform="rotate(-90 112.5 164.2)">SW3</text>
<text x="133.7" y="164.2" transform="rotate(-90 133.7 164.2)">COIL2</text>
<text x="156.6" y="164.2" transform="rotate(-90 156.6 164.2)">SW2</text>
<text x="163.7" y="164.2" transform="rotate(-90 163.7 164.2)">SW3</text>
<text x="184.9" y="164.2" transform="rotate(-90 184.9 164.2)">COIL2</text>
<text x="112.5" y="182.8" transform="rotate(-90 112.5 182.8)">SW1</text>
<text x="133.7" y="185.3" transform="rotate(-90 133.7 185.3)">COIL1</text>
<text x="163.7" y="182.8" transform="rotate(-90 163.7 182.8)">SW1</text>
<text x="184.9" y="185.3" transform="rotate(-90 184.9 185.3)">COIL1</text>
<text x="105.5" y="201.3" transform="rotate(-90 105.5 201.3)">SW2</text>
<text x="112.5" y="201.3" transform="rotate(-90 112.5 201.3)">SW3</text>
<text x="133.7" y="201.3" transform="rotate(-90 133.7 201.3)">COIL2</text>
<text x="156.6" y="199.5" transform="rotate(-90 156.6 199.5)">SW2</text>
<text x="163.7" y="199.5" transform="rotate(-90 163.7 199.5)">SW3</text>
<text x="184.9" y="199.5" transform="rotate(-90 184.9 199.5)">COIL2</text>
<text x="112.5" y="219.9" transform="rotate(-90 112.5 219.9)">SW1</text>
<text x="163.7" y="218.1" transform="rotate(-90 163.7 218.1)">SW1</text>
<text x="184.9" y="220.6" transform="rotate(-90 184.9 220.6)">COIL1</text>
<text x="133.7" y="222.4" transform="rotate(-90 133.7 222.4)">COIL1</text>
<text x="105.5" y="236.5" transform="rotate(-90 105.5 236.5)">SW2</text>
<text x="112.5" y="236.5" transform="rotate(-90 112.5 236.5)">SW3</text>
<text x="133.7" y="236.5" transform="rotate(-90 133.7 236.5)">COIL2</text>
<text x="156.6" y="238.3" transform="rotate(-90 156.6 238.3)">SW2</text>
<text x="163.7" y="238.3" transform="rotate(-90 163.7 238.3)">SW3</text>
<text x="184.9" y="238.3" transform="rotate(-90 184.9 238.3)">COIL2</text>
<text x="112.5" y="255.1" transform="rotate(-90 112.5 255.1)">SW1</text>
<text x="133.7" y="257.7" transform="rotate(-90 133.7 257.7)">COIL1</text>
<text x="163.7" y="256.9" transform="rotate(-90 163.7 256.9)">SW1</text>
<text x="184.9" y="259.4" transform="rotate(-90 184.9 259.4)">COIL1</text>
</g>
<g font-size="1.8" fill="#840000">
<text x="355.4" y="161.9">Temp.</text>
<text x="355.6" y="163.7">NTC</text>
</g>
</svg>
